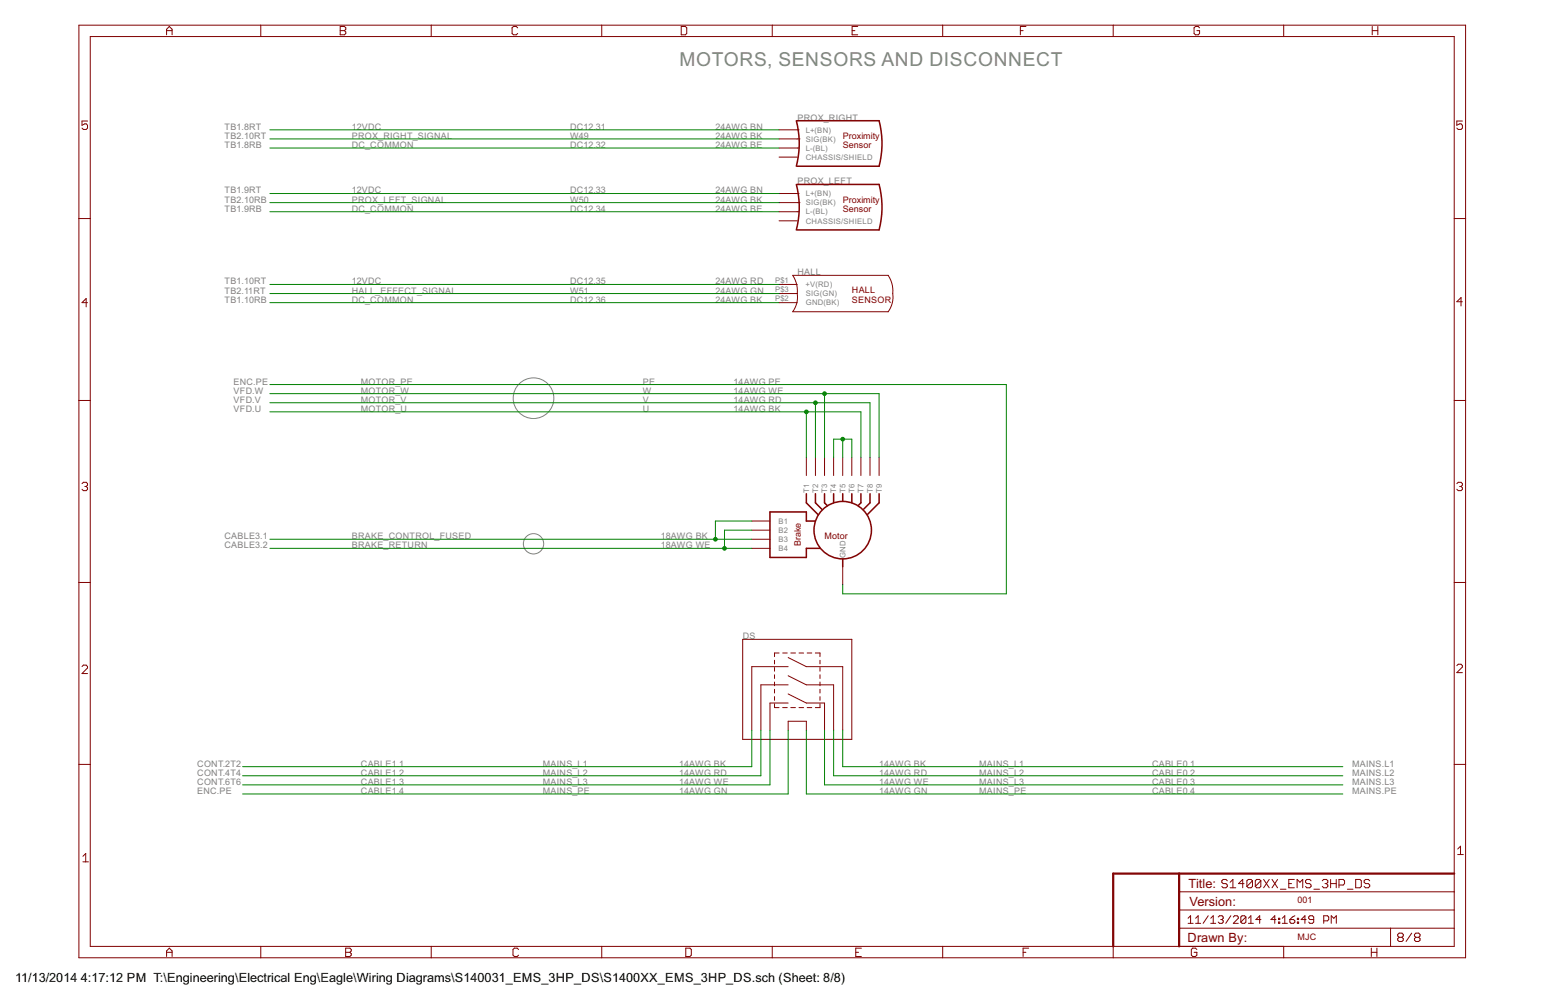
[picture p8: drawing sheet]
<svg xmlns="http://www.w3.org/2000/svg" width="432mm" height="279mm" viewBox="0 0 432 279" stroke-linecap="round" stroke-linejoin="round" font-family="sans-serif">
<g fill="none" stroke="#808080" stroke-width=".28">
<circle cx="149" cy="111.1" r="5.7"/>
<circle cx="149" cy="151.8" r="2.84"/>
</g>
<g fill="none" stroke="#800000" stroke-width=".28">
<path d="M22 7h387.3v260.3h-387.3zM25.2 10.2h381v254h-381zM46.5 9.7v-1.5l.8-.8 .8 .8v1.5M46.5 8.6h1.6M72.8 7v3.2M95 7.4h1.2l.4 .4v.4l-.4 .4 .4 .3v.4l-.4 .4h-1.2zM95 8.6h1.2M120.4 7v3.2M144.6 7.8l-.4-.4h-.8l-.4 .4v1.5l.4 .4h.8l.4-.4M168.1 7v3.2M190.3 7.4h1.1l.4 .4v1.5l-.4 .4h-1.1zM215.7 7v3.2"/>
<path d="M238 8.6h.8M239.6 7.4h-1.6v2.3h1.6M263.3 7v3.2M285 8.6h.8M286.6 7.4h-1.6v2.3M310.9 7v3.2M335 7.8l-.3-.4h-.8l-.4 .4v1.5l.4 .4h.8l.3-.4v-.7h-.7M358.5 7v3.2M383.3 7.4v2.3M383.3 8.6h1.5M384.8 7.4v2.3M24.4 33.8h-1.5v1.2l1.2-.4 .3 .4v.8l-.3 .3h-.8l-.4-.3"/>
<path d="M217.6 36.2h5.6M217.6 38.8h5.8M222.7 33.7h.2M408.5 33.8h-1.6v1.2l1.2-.4 .4 .4v.8l-.4 .3h-.8l-.4-.3M217.6 41.3h5.6M217.6 43.9h5.1M217.6 54h5.6M217.6 56.6h5.8M217.6 59.1h5.6M222.7 51.5h.2M22 61h3.2M217.6 61.6h5.1"/>
<path d="M217.6 79.4h5.1M221.4 76.9h26.7a9 9 0 0 1 1.3 5.7l-.4 2.7-.9 1.7h-26.7a7.8 7.8 0 0 0 1.3-5.8l-.3-2.3zM406.2 61h3.1M24.4 84.5h-1.5l1.2-1.2v2.4M217.6 84.5h5.1M217.6 81.9h5.1M408.5 84.2h-1.6l1.2-1.1v2.3M22 111.8h3.2M406.2 111.8h3.1M22.9 135l.4-.4h.8l.3 .4v.4l-.3 .4M23.7 135.8h.4M24.1 135.8l.3 .4v.4l-.3 .3h-.8l-.4-.3"/>
<path d="M225.2 127.7v5M227.8 127.7v5M230.3 127.7v5M232.8 127.7v5M235.4 127.7v5M237.9 127.7v5M240.5 127.7v5M243 127.7v5M245.5 127.7v5M406.9 135l.4-.4h.8l.4 .4v.4l-.4 .4M407.7 135.8h.4M408.1 135.8l.4 .4v.4l-.4 .3h-.8l-.4-.3"/>
<path d="M210 145.4h5.1M210 148h5.1M210 150.5h5.1M210 153.1h5.1M235.4 158.1v5.1M22 162.6h3.2M207.4 178.5h30.5v27.9h-30.5zM406.2 162.6h3.1M22.9 186.1l.4-.4h.8l.3 .4v.3l-1.5 1.6h1.5M216.3 184.3v1M216.3 186.3v1M216.3 188.3v1.1"/>
<path d="M216.3 190.4v1M216.3 192.4v1M216.3 194.4v1.1M216.3 196.5v1h1.3M217.6 182.3h-1.3v1M218.6 197.5h1.3M218.6 182.3h1.3M220.1 196.2h-5v7.6M220.1 193.7l5.1 2.5h5.1v7.6M220.1 188.6l5.1 2.6h7.6v12.6M220.1 183.5l5.1 2.6h10.2v17.7M220.1 186.1h-10.1v17.7"/>
<path d="M220.1 191.2h-7.6v12.6M220.9 197.5h1.3M220.9 182.3h1.3M223.2 197.5h1.3M223.2 182.3h1.3M225.4 197.5h1.3M225.4 182.3h1.3M227.7 182.3h1.3v1M229 196.5v1h-1.3M229 184.3v1M229 186.3v1M229 188.3v1.1"/>
<path d="M229 190.4v1M229 192.4v1M229 194.4v1.1M406.9 185.8l.4-.4h.8l.4 .4v.4l-1.6 1.5h1.6M22 213.4h3.2M220.1 203.8v-2.5h5.1v2.5M406.2 213.4h3.1M23.2 239l.7-.8v2.4M407.1 237l.8-.8v2.3M407.1 238.5h1.6M23.2 240.6h1.5M329.3 259.1h76.9"/>
<path d="M329.3 254h76.9M329.3 248.9h76.9M331.8 256.3l.7-.7v2.1M331.8 257.7h1.4M333.9 257.7h1.4M333.9 256.3l.7-.7v2.1M337.5 255.6l-1.5 2.1M338.2 257.7h1.4M338.2 256.3l.7-.7v2.1M340.3 256l.3-.4h.7l.4 .4v.3l-.4 .4M341 256.7h.3M341.3 256.7l.4 .3v.4l-.4 .3h-.7l-.3-.3"/>
<path d="M342.8 245.9l-.4-.4h-.8l-.4 .4v.4l.4 .3h.8l.4 .4v.4l-.4 .4h-.8l-.4-.4M343.6 247.8h1.5M343.6 246.3l.8-.8v2.3M343.8 255.6l-1.5 2.1M344.5 256l.3-.4h.7l.4 .4v.3l-1.4 1.4h1.4M347.5 246.6h-1.6l1.2-1.1v2.3M348 256v1.4l-.4 .3h-.7l-.3-.3M348 256l-.4-.4h-.7l-.3 .4v1.4M348 256l-1.4 1.4M348.7 257.7h1.4M348.7 256.3l.7-.7v2.1M349.8 245.9l-.4-.4h-.7l-.4 .4v1.5"/>
<path d="M349.8 245.9v1.5l-.4 .4h-.7l-.4-.4M349.8 245.9l-1.5 1.5M352.1 245.9l-.3-.4h-.8l-.4 .4v1.5M352.1 245.9v1.5l-.3 .4h-.8l-.4-.4M352.1 245.9l-1.5 1.5M352.2 256.7h-1.4l1-1.1v2.1M352.9 245.5l1.6 2.3M354.5 245.5l-1.6 2.3M355.3 245.5l1.5 2.3M356.4 256.7h-1.4l1-1.1v2.1M356.8 245.5l-1.5 2.3M357.1 257.4h.3v.3h-.3z"/>
<path d="M357.1 256.3h.3v.4h-.3zM357.6 248.2h1.6M358.1 257.7h1.5M358.1 256.3l.7-.7v2.1M360 246.6h.7M360.3 256.7h1l.4 .3v.4l-.4 .3h-.7l-.3-.3zM361.5 245.5h-1.5v2.3h1.5M361.7 255.6l-1.4 1.1M362.3 247.8v-2.3l.8 .8 .8-.8v2.3M362.4 257.4h.3v.3h-.3zM362.4 256.3h.3v.4h-.3zM364.8 256.7h-1.4l1.1-1.1v2.1"/>
<path d="M366.2 245.9l-.4-.4h-.8l-.4 .4v.4l.4 .3h.8l.4 .4v.4l-.4 .4h-.8l-.4-.4M366.9 256.7h-1l-.4-.4v-.3l.4-.4h.7l.3 .4v1.4l-.3 .3h-.7l-.4-.3M367 248.2h1.5M369.3 245.9l.4-.4h.8l.4 .4v.4l-.4 .3M369.7 257h1.1l.3-.3v-.7l-.3-.4h-1.1v2.1M370.1 246.6h.4M370.5 246.6l.4 .4v.4l-.4 .4h-.8l-.4-.4M371.6 246.6h1.6M371.6 245.5v2.3M371.8 257.7v-2.1l.7 .7 .7-.7v2.1M373.2 245.5v2.3M374 247h1.2l.3-.4v-.7l-.3-.4h-1.2v2.3"/>
<path d="M376.3 248.2h1.6M378.7 245.5h1.1l.4 .4v1.5l-.4 .4h-1.1zM382.6 245.9l-.4-.4h-.8l-.4 .4v.4l.4 .3h.8l.4 .4v.4l-.4 .4h-.8l-.4-.4M388.4 259.1v5.1M46.5 267v-1.6l.8-.8 .8 .8v1.6M46.5 265.8h1.6M72.8 264.2v3.1M96.5 265.8h1.2M96.5 264.6h1.2l.4 .4v.4l-.4 .4 .4 .4v.4l-.4 .4h-1.2zM120.4 264.2v3.1M144.8 265l-.4-.4h-.7l-.4 .4v1.6l.4 .4h.7l.4-.4M168.1 264.2v3.1"/>
<path d="M191.5 264.6h1.2l.4 .4v1.6l-.4 .4h-1.2zM215.7 264.2v3.1M239 265.8h.8M240.6 264.6h-1.6v2.4h1.6M263.3 264.2v3.1M285.7 265.8h.8M287.3 264.6h-1.6v2.4M310.9 264.2v3.1M334.3 265l-.4-.4h-.8l-.4 .4v1.6l.4 .4h.8l.4-.4v-.8h-.8M358.5 264.2v3.1M383 265.8h1.6M383 264.6v2.4"/>
<path d="M384.6 264.6v2.4M390.8 261.6l-.4-.4v-.4l.4-.3h.8l.3 .3v.4l-.3 .4M390.8 261.6l-.4 .4v.4l.4 .4h.8l.3-.4v-.4l-.3-.4M390.8 261.6h.8M394.3 260.5l-1.6 2.3M395.5 261.6l-.4-.4v-.4l.4-.3h.7l.4 .3v.4l-.4 .4M395.5 261.6l-.4 .4v.4l.4 .4h.7l.4-.4v-.4l-.4-.4M395.5 261.6h.7"/>
</g>
<path d="M329.3 243.8v20.4M406.2 243.8h-95.3v20.4" fill="none" stroke="#800000" stroke-width=".61"/>
<g fill="none" stroke="#800000" stroke-width=".42">
<path d="M222.4 33.7a25.2 25.2 0 0 1 0 12.7M222.7 33.7h22.8a25.2 25.2 0 0 1 0 12.7h-22.8M222.4 51.5a25.2 25.2 0 0 1 0 12.7M222.7 51.5h22.8a25.2 25.2 0 0 1 0 12.7h-22.8M225.2 137.8v2.6l3.3 3.3M227.8 137.8v2.6l1.7 1.7M230.3 137.8v2.6l.8 .7M232.8 137.8v2.6M235.4 137.8v2M237.9 137.8v2.6M240.5 137.8v2.6l-.8 .7M243 137.8v2.6l-1.8 1.7"/>
<path d="M245.5 137.8v2.6l-3.3 3.3M227.8 145.4h-2.6v-2.5h-10.1v12.7h10.1v-2.5h3.8M235.4 156.1v2"/>
<circle cx="235.4" cy="148" r="8"/>
</g>
<g fill="none" stroke="#008000" stroke-width=".28">
<path d="M75.4 36.2h142.2M75.4 38.8h142.2M75.4 54h142.2M75.4 56.6h142.2M75.4 41.3h142.2M75.4 59.1h142.2M75.4 79.4h142.2M75.4 81.9h142.2M75.4 84.5h142.2M75.4 107.3h205.7v58.5h-45.7v-2.6M75.4 109.9h170.1v17.8M75.4 112.4h167.6v15.3"/>
<path d="M75.4 115h165.1v12.7M225.2 115v12.7M227.8 112.4v15.3M230.3 109.9v17.8M232.8 127.7v-5.1h5.1v5.1M235.4 122.6v5.1M75.4 153.1h134.6M75.4 150.5h134.6M210 148h-7.6v5.1M210 145.4h-10.2v5.1M210 203.8v10.2h-142.2M212.5 203.8v12.7h-144.7"/>
<path d="M215.1 203.8v15.3h-147.3M220.1 203.8v17.8h-152.3M225.2 203.8v17.8h149.9M230.3 203.8v15.3h144.8M232.8 203.8v12.7h142.3M235.4 203.8v10.2h139.7"/>
</g>
<g fill="#008000" stroke="#008000" stroke-width=".28">
<circle cx="235.4" cy="122.6" r=".51"/>
<circle cx="230.3" cy="109.9" r=".51"/>
<circle cx="227.8" cy="112.4" r=".51"/>
<circle cx="225.2" cy="115" r=".51"/>
<circle cx="202.4" cy="153.1" r=".51"/>
<circle cx="199.8" cy="150.5" r=".51"/>
</g>
<text font-size="6" fill="#808080" x="189.7" y="18.5">MOTORS, SENSORS AND DISCONNECT</text>
<g font-size="4" fill="#800000">
<text x="331.9" y="247.8">Title:</text>
<text x="332.2" y="252.9">Version:</text>
<text x="331.7" y="263">Drawn By:</text>
</g>
<g font-size="4">
<text x="4.2" y="274.2">11/13/2014</text>
<text x="22.6" y="274.2">4:17:12 PM T:\Engineering\Electrical Eng\Eagle\Wiring Diagrams\S140031_EMS_3HP_DS\S1400XX_EMS_3HP_DS.sch (Sheet: 8/8)</text>
</g>
<g font-size="2.8" fill="#808080">
<text x="222.7" y="33.7">PROX_RIGHT</text>
<text x="62.7" y="36.2">TB1.8RT</text>
<text x="62.7" y="41.3">TB1.8RB</text>
<text x="62.7" y="38.8">TB2.10RT</text>
<text x="98.2" y="36.2">12VDC</text>
<text x="98.3" y="38.8">PROX_RIGHT_SIGNAL</text>
<text x="98.3" y="41.3">DC_COMMON</text>
<text x="159.2" y="38.8">W49</text>
<text x="159.2" y="36.2">DC12.31</text>
<text x="159.2" y="41.3">DC12.32</text>
<text x="199.8" y="36.2">24AWG BN</text>
<text x="199.8" y="38.8">24AWG BK</text>
<text x="199.8" y="41.3">24AWG BE</text>
<text x="222.7" y="51.5">PROX_LEFT</text>
<text x="62.7" y="54">TB1.9RT</text>
<text x="62.7" y="59.1">TB1.9RB</text>
<text x="62.7" y="56.5">TB2.10RB</text>
<text x="98.2" y="54">12VDC</text>
<text x="98.3" y="56.5">PROX_LEFT_SIGNAL</text>
<text x="98.3" y="59.1">DC_COMMON</text>
<text x="159.2" y="56.5">W50</text>
<text x="159.2" y="54">DC12.33</text>
<text x="159.2" y="59.1">DC12.34</text>
<text x="199.8" y="54">24AWG BN</text>
<text x="199.8" y="56.5">24AWG BK</text>
<text x="199.8" y="59.1">24AWG BE</text>
<text x="222.7" y="76.9">HALL</text>
<text x="62.7" y="79.4">TB1.10RT</text>
<text x="62.7" y="81.9">TB2.11RT</text>
<text x="98.2" y="79.4">12VDC</text>
<text x="98.3" y="81.9">HALL_EFFECT_SIGNAL</text>
<text x="159.2" y="81.9">W51</text>
<text x="159.2" y="79.4">DC12.35</text>
<text x="199.8" y="79.4">24AWG RD</text>
<text x="199.8" y="81.9">24AWG GN</text>
<text x="62.7" y="84.5">TB1.10RB</text>
<text x="98.3" y="84.5">DC_COMMON</text>
<text x="159.2" y="84.5">DC12.36</text>
<text x="199.8" y="84.5">24AWG BK</text>
<text x="65.3" y="107.3">ENC.PE</text>
<text x="100.8" y="107.3">MOTOR_PE</text>
<text x="179.5" y="107.3">PE</text>
<text x="204.9" y="107.3">14AWG PE</text>
<text x="65.3" y="109.9">VFD.W</text>
<text x="65.3" y="112.4">VFD.V</text>
<text x="100.8" y="109.9">MOTOR_W</text>
<text x="100.8" y="112.4">MOTOR_V</text>
<text x="179.5" y="112.4">V</text>
<text x="179.5" y="109.9">W</text>
<text x="204.9" y="112.4">14AWG RD</text>
<text x="204.9" y="109.9">14AWG WE</text>
<text x="65.3" y="115">VFD.U</text>
<text x="100.8" y="115">MOTOR_U</text>
<text x="179.5" y="115">U</text>
<text x="204.9" y="115">14AWG BK</text>
<text x="62.7" y="153.1">CABLE3.2</text>
<text x="62.7" y="150.5">CABLE3.1</text>
<text x="98.3" y="153.1">BRAKE_RETURN</text>
<text x="98.3" y="150.5">BRAKE_CONTROL_FUSED</text>
<text x="184.6" y="150.5">18AWG BK</text>
<text x="184.6" y="153.1">18AWG WE</text>
<text x="207.5" y="178.4">DS</text>
<text x="55.1" y="214">CONT.2T2</text>
<text x="100.8" y="214">CABLE1.1</text>
<text x="151.6" y="214">MAINS_L1</text>
<text x="189.7" y="214">14AWG BK</text>
<text x="245.5" y="214">14AWG BK</text>
<text x="273.5" y="214">MAINS_L1</text>
<text x="321.8" y="214">CABLE0.1</text>
<text x="377.6" y="214">MAINS.L1</text>
<text x="55.1" y="216.5">CONT.4T4</text>
<text x="55.1" y="219.1">CONT.6T6</text>
<text x="55.1" y="221.6">ENC.PE</text>
<text x="100.8" y="216.5">CABLE1.2</text>
<text x="100.8" y="219.1">CABLE1.3</text>
<text x="100.8" y="221.6">CABLE1.4</text>
<text x="151.6" y="221.6">MAINS_PE</text>
<text x="151.6" y="219.1">MAINS_L3</text>
<text x="151.6" y="216.5">MAINS_L2</text>
<text x="189.7" y="216.5">14AWG RD</text>
<text x="189.7" y="219.1">14AWG WE</text>
<text x="189.7" y="221.6">14AWG GN</text>
<text x="245.5" y="216.5">14AWG RD</text>
<text x="245.5" y="219.1">14AWG WE</text>
<text x="245.5" y="221.6">14AWG GN</text>
<text x="273.5" y="221.6">MAINS_PE</text>
<text x="273.5" y="219.1">MAINS_L3</text>
<text x="273.5" y="216.5">MAINS_L2</text>
<text x="321.8" y="216.5">CABLE0.2</text>
<text x="321.8" y="219.1">CABLE0.3</text>
<text x="321.8" y="221.6">CABLE0.4</text>
<text x="377.6" y="216.5">MAINS.L2</text>
<text x="377.6" y="219.1">MAINS.L3</text>
<text x="377.6" y="221.6">MAINS.PE</text>
</g>
<g font-size="2.8" fill="#800000">
<text x="235.4" y="38.8">Proximity</text>
<text x="235.4" y="41.3">Sensor</text>
<text x="235.4" y="56.5">Proximity</text>
<text x="235.4" y="59.1">Sensor</text>
<text x="237.9" y="81.8">HALL</text>
<text x="237.9" y="84.5">SENSOR</text>
<text x="223.7" y="152.5" transform="rotate(-90 223.7 152.5)">Brake</text>
<text x="230.3" y="150.5">Motor</text>
<text x="362.3" y="252.1">001</text>
<text x="362.4" y="262.3">MJC</text>
</g>
<g font-size="2.4" fill="#808080">
<text x="225" y="37">L+(BN)</text>
<text x="225" y="39.5">SIG(BK)</text>
<text x="225" y="42.1">L-(BL)</text>
<text x="225" y="44.6">CHASSIS/SHIELD</text>
<text x="225" y="54.8">L+(BN)</text>
<text x="225" y="57.3">SIG(BK)</text>
<text x="225" y="59.9">L-(BL)</text>
<text x="225" y="62.4">CHASSIS/SHIELD</text>
<text x="216.5" y="79">P$1</text>
<text x="216.5" y="81.6">P$3</text>
<text x="225" y="80.2">+V(RD)</text>
<text x="225" y="82.7">SIG(GN)</text>
<text x="216.5" y="84.1">P$2</text>
<text x="225" y="85.2">GND(BK)</text>
<text x="226" y="137.6" transform="rotate(-90 226 137.6)">T1</text>
<text x="228.5" y="137.6" transform="rotate(-90 228.5 137.6)">T2</text>
<text x="231" y="137.6" transform="rotate(-90 231 137.6)">T3</text>
<text x="233.6" y="137.6" transform="rotate(-90 233.6 137.6)">T4</text>
<text x="236.1" y="137.6" transform="rotate(-90 236.1 137.6)">T5</text>
<text x="238.7" y="137.6" transform="rotate(-90 238.7 137.6)">T6</text>
<text x="241.2" y="137.6" transform="rotate(-90 241.2 137.6)">T7</text>
<text x="243.7" y="137.6" transform="rotate(-90 243.7 137.6)">T8</text>
<text x="246.3" y="137.6" transform="rotate(-90 246.3 137.6)">T9</text>
<text x="217.4" y="146.2">B1</text>
<text x="217.4" y="148.7">B2</text>
<text x="217.4" y="151.3">B3</text>
<text x="217.4" y="153.8">B4</text>
<text x="236.1" y="155.8" transform="rotate(-90 236.1 155.8)">GND</text>
</g>
</svg>
